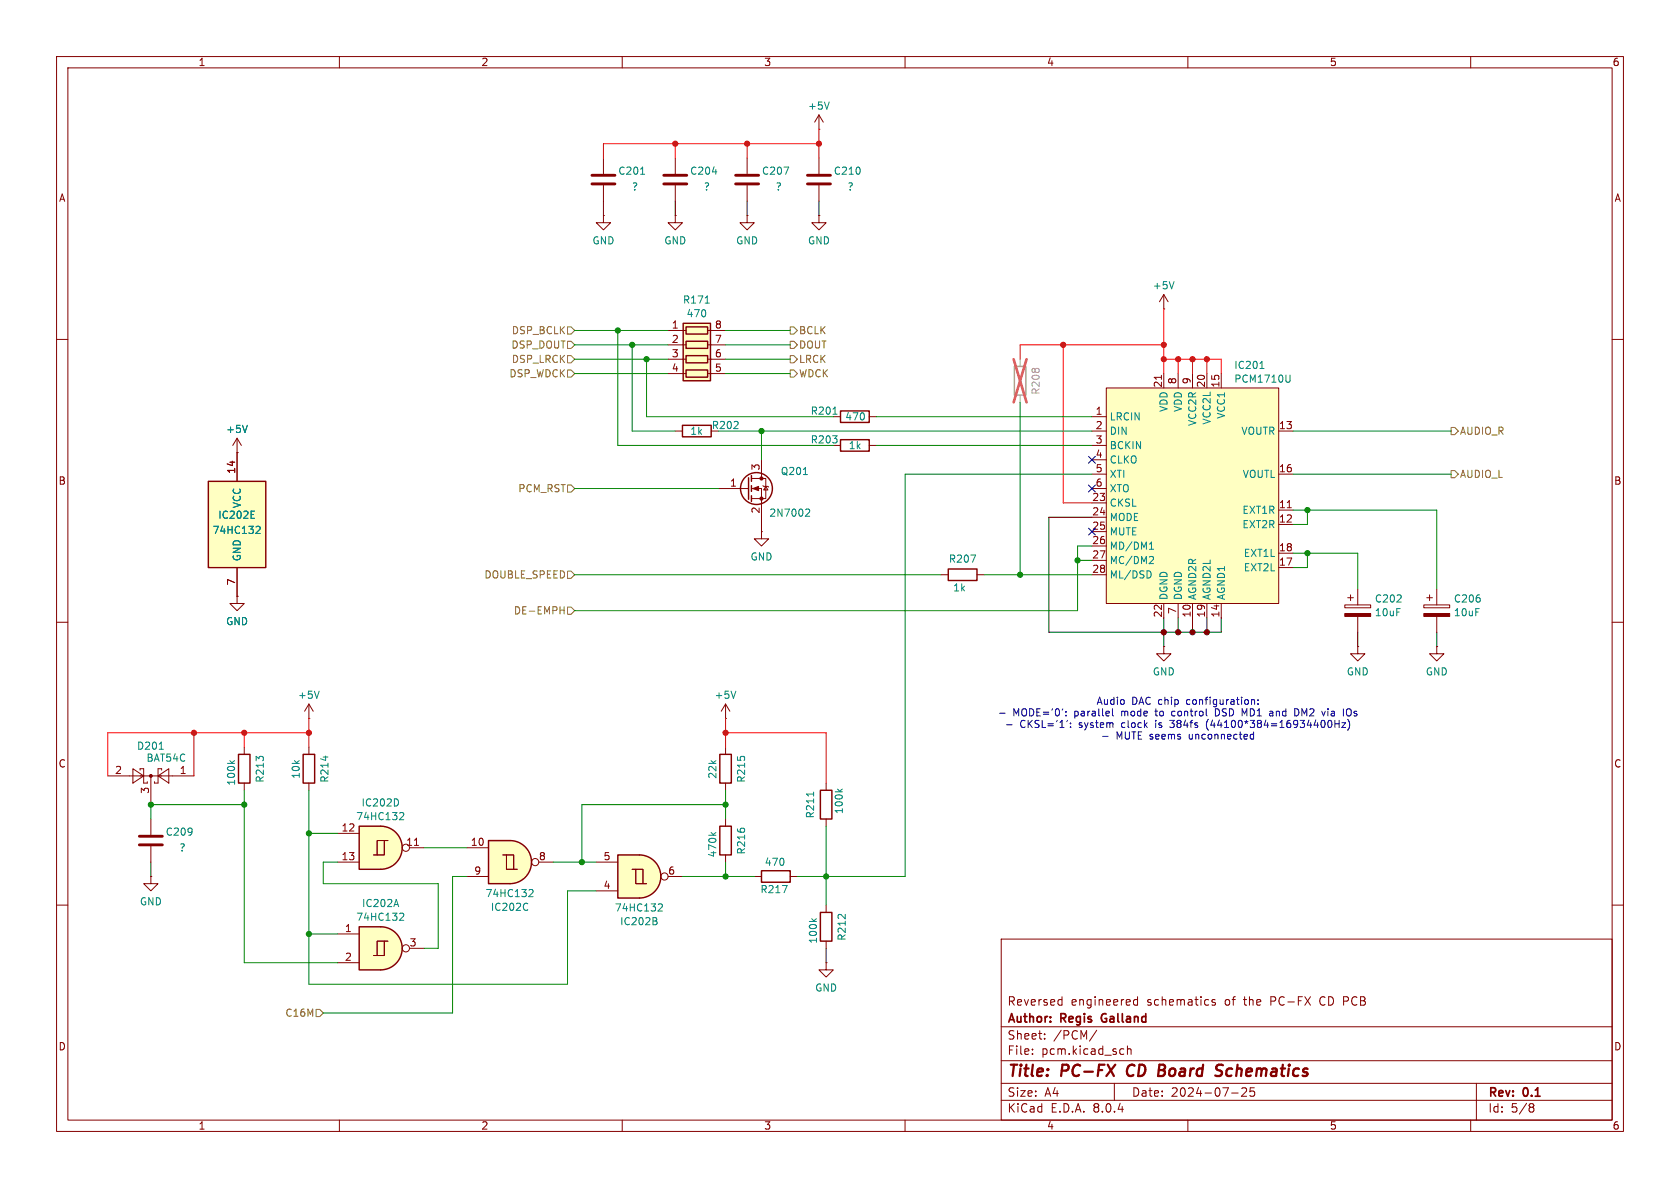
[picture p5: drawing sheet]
<svg xmlns="http://www.w3.org/2000/svg" width="297mm" height="210mm" viewBox="0 0 297 210" stroke-linecap="round" stroke-linejoin="round" font-family="sans-serif">
<g fill="none" stroke="#840000" stroke-width=".18">
<path d="M10 10h277v190h-277zM12 12h273v186h-273zM60 10v2M110 10v2M160 10v2M210 10v2M260 10v2M10 60h2M285 60h2M10 110h2M285 110h2M128.3 127h.1"/>
<path d="M128.3 124.5l-.8 1.2M128.3 124.5v2.5M128.3 124.5l.7 1.2M10 160h2M285 160h2M177 166h108v32h-108zM187.3 176.7l.4 .1M187.7 176.2v1.5M187.7 177.6l-.4 .1M201.1 176.8l-.4-.1-.3 .3v.4l.1 .2h.6M201.1 176.2v1.5M214.8 176.8l-.3-.1-.3 .2 .1 .2 .5 .2v.3h-.6"/>
<path d="M60 198v2M110 198v2M160 198v2M177 194.5h108M177 191.5h108M177 187.5h108M177 181.5h108M182.5 186.3v.1M182.5 185.5v.1M184.7 183.6v.1M184.7 182.8v.1M193.9 182.1l-1.3 2"/>
<path d="M197 191.5v3M198.2 185.4l.5 .1M198.7 186.3l-.5 .1M199.3 185.5l.2-.1 .4 .1 .1 .9M199.3 184.9v1.5M210 198v2M217.7 193.2h1.2M219.5 192.4l.6-.1 .2 .1 .1 .3-.9 1.1h.9M221.7 192.3h-.7v.7l.2-.1h.5l.1 .3-.1 .5-.2 .1-.5-.1M260 198v2M261 191.5v6.5M270.6 195.1h.3l.3 .3-.3 .3"/>
<path d="M270.6 195.7h.3M270.9 195.7l.2 .2 .1 .4-.3 .3h-.3"/>
</g>
<path d="M199.5 188.5a1.27 1.27 0 0 0 0 1.6M204.9 189.2h.6M205 188.2h.6M205.5 189.2l.3 .1M205.7 190.1l-1 .1M205.7 189.1l-.2 .1M215.3 189.2l.4 .1a.49 .49 0 0 1 .3 .5 .49 .49 0 0 1-.4 .4M215.5 188.2l.7 .1" fill="none" stroke="#840000" stroke-width=".4"/>
<path d="M194.8 179.4l-.1 .4 .1 .7" fill="none" stroke="#840000" stroke-width=".3"/>
<path d="M130.1 122.2l-.4 1.2" fill="none" stroke="#008484" stroke-width=".18"/>
<path d="M113 151.1a3.8 3.8 0 0 1 3.8 3.8 3.8 3.8 0 0 1-3.8 3.9z" fill="#ffffc2" stroke="#ffffc2" stroke-width=".18"/>
<path d="M109.2 151.1h3.8v7.7h-3.8z" fill="#ffffc2"/>
<g fill="none" stroke="#840000" stroke-width=".18">
<path d="M119.4 38.1v1.3h1.2l-1.2 1.2-1.3-1.2h1.3M119.4 38.1h.1M144.8 22.9h.1M144.8 20.3l-.8 1.3M144.8 20.3v2.6M144.8 20.3l.7 1.3M205.7 54.6h.1M205.7 52.1l-.7 1.2M205.7 52.1v2.5M205.7 52.1l.8 1.2M41.9 77.5l-.8 1.2M41.9 77.5v2.5"/>
<path d="M41.9 77.5l.8 1.2M119.4 76.2h1.2M147.3 73.7h1.3M147.3 78.7h1.3M153.7 73.7h1.2M153.7 78.7h1.2M41.9 80h.1M127 86.4h5.3M132.8 86.4h1.8v5M132.8 84.6h1.8M134.6 94v1.3h1.3l-1.3 1.2-1.3-1.2h1.3M134.6 94h.1"/>
<path d="M134.6 84.6h.8v3.5h-2.6M134.6 81.3v3.3M134.9 85.9l.1 .1h.8l.1 .1M135.4 86l.4 .6h-.8zM41.9 105.4v1.3h1.3l-1.3 1.3-1.3-1.3h1.3M41.9 105.4h.1M205.7 114.3v1.3h1.3l-1.3 1.2-1.2-1.2h1.2M205.7 114.3h.1M237.7 106.9h4.6v.5h-4.6zM238.3 105.7h1M238.8 105.2v1M240 114.3v1.3h1.3l-1.3 1.2-1.2-1.2h1.2"/>
<path d="M240 114.3h.1M240 104.1v2.8M240 109v2.8M251.7 106.9h4.6v.5h-4.6zM252.2 105.7h1M252.7 105.2v1M254 114.3v1.3h1.3l-1.3 1.2-1.3-1.2h1.3M254 114.3h.1M254 104.1v2.8M254 109v2.8M43.2 132.1v1.3M43.2 138.4v1.3"/>
<path d="M26.7 154.9v1.3h1.2l-1.2 1.3-1.3-1.3h1.3M26.7 154.9h.1M26.7 144.8v2.8M26.7 149.6v2.8M105.4 157.5h3.8M105.4 152.4h3.8M111.8 153.7h1.9v2.5h.6M112.4 153.7v2.5h1.3M118.1 154.9h2.5M146 170.2v1.3h1.3l-1.3 1.2-1.2-1.2h1.2M146 170.2h.1M146 160v1.3"/>
<path d="M146 166.4v1.2"/>
<circle cx="117.5" cy="154.9" r=".63"/>
</g>
<g fill="none" stroke="#840000" stroke-width=".25">
<path d="M120.6 75.2h5.1v2h-5.1zM148.6 72.6h5.1v2.1h-5.1zM148.6 77.7h5.1v2.1h-5.1zM132.3 84.5v3.8M132.8 84.1v1M132.8 85.9v1M132.8 87.6v1M42.2 133.4h2v5h-2zM109.2 151.1h3.8a3.8 3.8 0 0 1 3.8 3.8 3.8 3.8 0 0 1-3.8 3.9h-3.8zM145 161.3h2.1v5.1h-2.1z"/>
<circle cx="133.7" cy="86.4" r="2.82"/>
</g>
<path d="M146.6 18l-.4 1.3M207.6 49.8l-.5 1.3M43.7 75.2l-.4 1.3M147.3 73.2h.7M142 83.9h.8M142.6 90h.4l.1 .4-.7 .9h.7M40.6 134.5l.5 .4M41.5 134.5l-.5 .3M116.6 159.8h.4l.1 .3-.8 .9h.8M115.9 162.2l.2 .2-.2 .4 .3 .3-.1 .3-.2 .1M143.5 162.4l.5 .5M144.3 162.4l-.4 .4" fill="none" stroke="#008484" stroke-width=".18"/>
<path d="M24.6 147.8h4.1M24.6 149.4h4.1" fill="none" stroke="#840000" stroke-width=".51"/>
<g fill="#840000" stroke="#840000" stroke-width=".18">
<path d="M133.1 86.4l1-.4v.7z"/>
<path d="M237.7 108.5h4.6v.5h-4.6z"/>
<path d="M251.7 108.5h4.6v.5h-4.6z"/>
<circle cx="134.6" cy="88.1" r=".28"/>
<circle cx="134.6" cy="84.6" r=".28"/>
</g>
<path d="M195.6 68.6h30.5v38.1h-30.5z" fill="#ffffc2"/>
<g fill="none" stroke="#840000" stroke-width=".18">
<path d="M119.4 27.9v2.8M119.4 32.8v2.8M193 73.7h2.6M193 76.2h2.6M193 78.7h2.6M195.6 68.6h30.5v38.1h-30.5zM205.3 66.3v.8M205.7 66v2.6M208.3 66v2.6M210.8 66v2.6M213.4 66v2.6M215.9 66v2.6"/>
<path d="M226.1 76.2h2.5M193 83.8h2.6M193 88.9h2.6M193 91.4h2.6M193 94h2.6M193 96.5h2.6M193 99.1h2.6M193 81.3h2.6M193 86.4h2.6M226.1 90.2h2.5M226.1 92.7h2.5M226.1 83.8h2.5"/>
<path d="M226.1 97.8h2.5M227.6 89.8h.7M166.4 101.6h1.2M172.7 101.6h1.3M193 101.6h2.6M205.7 106.7v2.5M208.3 106.7v2.5M210.8 106.7v2.5M213.4 106.7v2.5M215.9 106.7v2.5M226.1 100.3h2.5M128.3 132.1v1.3"/>
<path d="M128.3 138.4v1.3M128.3 144.8v1.3M128.3 151.1v1.3"/>
</g>
<path d="M125.9 30.4h.8M222.7 65.1h.8M223 64.1l.1-.2v1.2M228.1 66.3v1l-.2 .2-.3 .1M171.6 98.1h.9l-.6 1.3M203.2 97.1h.7M203.3 96.1l.3-.3v1.3M203.4 98.4h.4l.1 .3-.8 .9h.8M203.3 101l.2 .5-.2 .6M125.7 147.2l.5 .4M126.6 147.2l-.5 .3" fill="none" stroke="#008484" stroke-width=".18"/>
<path d="M179.3 64.8h2.1v5.1h-2.1z" fill="none" stroke="#a1a1a1" stroke-width=".25"/>
<path d="M180.3 63.5v1.3M180.3 69.9v1.2" fill="none" stroke="#a1a1a1" stroke-width=".18"/>
<path d="M179.2 63.5l2.3 7.6M181.5 63.5l-2.3 7.6" fill="none" stroke="#e65255" stroke-width=".46"/>
<path d="M167.6 100.6h5.1v2h-5.1zM127.3 133.4h2v5h-2zM127.3 146.1h2v5h-2z" fill="none" stroke="#840000" stroke-width=".25"/>
<path d="M117.3 31h4.1M117.3 32.5h4.1" fill="none" stroke="#840000" stroke-width=".51"/>
<path d="M67.3 163.8a3.8 3.8 0 0 1 3.8 3.8 3.8 3.8 0 0 1-3.8 3.9z" fill="#ffffc2" stroke="#ffffc2" stroke-width=".18"/>
<path d="M63.5 163.8h3.8v7.7h-3.8z" fill="#ffffc2"/>
<g fill="none" stroke="#840000" stroke-width=".18">
<path d="M133.3 154.9h1.3M139.7 154.9h1.3M59.7 165.1h3.8M59.7 170.2h3.8M67.9 166.4h-1.2v2.5M68.6 166.4h-.7v2.5h-1.9M72.4 167.6h2.5"/>
<circle cx="71.8" cy="167.6" r=".63"/>
</g>
<path d="M134.6 153.9h5.1v2.1h-5.1zM63.5 163.8h3.8a3.8 3.8 0 0 1 3.8 3.8 3.8 3.8 0 0 1-3.8 3.9h-3.8z" fill="none" stroke="#840000" stroke-width=".25"/>
<path d="M70.1 159l.4 1.3M138.3 156.5h.9l-.6 1.3M70.8 161.4l.5 .1 .1 .3-.8 .9h.8" fill="none" stroke="#008484" stroke-width=".18"/>
<path d="M90.2 148.6a3.8 3.8 0 0 1 3.8 3.8 3.8 3.8 0 0 1-3.8 3.8z" fill="#ffffc2" stroke="#ffffc2" stroke-width=".18"/>
<path d="M86.4 148.6h3.8v7.6h-3.8z" fill="#ffffc2"/>
<g fill="none" stroke="#840000" stroke-width=".18">
<path d="M82.5 149.9h3.9M82.5 154.9h3.9M88.9 151.1h1.9v2.6h.6M89.5 151.1v2.6h1.3M95.2 152.4h2.6"/>
<circle cx="94.6" cy="152.4" r=".63"/>
</g>
<path d="M86.4 148.6h3.8a3.8 3.8 0 0 1 3.8 3.8 3.8 3.8 0 0 1-3.8 3.8h-3.8z" fill="none" stroke="#840000" stroke-width=".25"/>
<path d="M93.1 159.7l.2 .1M93.7 157.2l.4 .1 .1 .3-.7 .9h.7M93.3 160.8l-.2 .1" fill="none" stroke="#008484" stroke-width=".18"/>
<path d="M67.3 146.1a3.8 3.8 0 0 1 3.8 3.8 3.8 3.8 0 0 1-3.8 3.8z" fill="#ffffc2" stroke="#ffffc2" stroke-width=".18"/>
<path d="M63.5 146.1h3.8v7.6h-3.8z" fill="#ffffc2"/>
<g fill="none" stroke="#840000" stroke-width=".18">
<path d="M59.7 147.3h3.8M59.7 152.4h3.8M67.9 148.6h-1.2v2.5M68.6 148.6h-.7v2.5h-1.9M72.4 149.9h2.5M73.3 149.4h.7"/>
<circle cx="71.8" cy="149.9" r=".63"/>
</g>
<path d="M63.5 146.1h3.8a3.8 3.8 0 0 1 3.8 3.8 3.8 3.8 0 0 1-3.8 3.8h-3.8z" fill="none" stroke="#840000" stroke-width=".25"/>
<path d="M70.3 141.4l.1 .4-.1 .5M70.8 143.6l.5 .1 .1 .3-.8 .9h.8" fill="none" stroke="#008484" stroke-width=".18"/>
<path d="M120.8 57.2h4.8v10.1h-4.8z" fill="#ffffc2"/>
<path d="M120.8 57.2h4.8v10.1h-4.8zM121.3 57.8h3.8v1.3h-3.8zM121.3 60.3h3.8v1.3h-3.8zM121.3 62.9h3.8v1.2h-3.8zM121.3 65.4h3.8v1.3h-3.8zM53.6 133.4h2v5h-2zM145 139.7h2.1v5.1h-2.1z" fill="none" stroke="#840000" stroke-width=".25"/>
<g fill="none" stroke="#840000" stroke-width=".18">
<path d="M106.7 38.1v1.3h1.2l-1.2 1.2-1.3-1.2h1.3M106.7 38.1h.1M106.7 27.9v2.8M106.7 32.8v2.8M132.1 38.1v1.3h1.2l-1.2 1.2-1.3-1.2h1.3M132.1 38.1h.1M132.1 27.9v2.8M132.1 32.8v2.8M144.8 38.1v1.3h1.2l-1.2 1.2-1.3-1.2h1.3M144.8 38.1h.1M144.8 27.9v2.8M144.8 32.8v2.8"/>
<path d="M118.1 58.4h3.2M125.1 58.4h3.2M118.1 61h3.2M118.1 63.5h3.2M118.1 66h3.2M125.1 61h3.2M125.1 63.5h3.2M125.1 66h3.2M19 137.2h15.3M23.5 135.9l1.9 1.3-1.9 1.2zM24.8 136.1v-.2h.6v2.5h.6v-.2M26.7 137.2v5"/>
<path d="M27.9 137.2l1.9-1.3v2.5zM28.6 136.1v-.2h-.7v2.5h-.6v-.2M54.6 127h.1M54.6 124.5v2.5M54.6 132.1v1.3M54.6 138.4v1.3M54.6 124.5l-.8 1.2M54.6 124.5l.8 1.2M146 138.4v1.3M146 144.8v1.3"/>
</g>
<path d="M113.2 30.8h.8M138.6 29.5h.8l-.5 1.3M124.7 53.6h.7M28.2 132.5h.7M56.4 122.2l-.4 1.2M57.6 133.6v.8M148.1 139.5l.5 .5M148.9 139.5l-.5 .4M143.8 140v.7" fill="none" stroke="#008484" stroke-width=".18"/>
<path d="M104.6 31h4.1M104.6 32.5h4.1M130 31h4.1M130 32.5h4.1M142.7 31h4.1M142.7 32.5h4.1" fill="none" stroke="#840000" stroke-width=".51"/>
<circle cx="26.7" cy="137.2" r=".25" fill="#840000" stroke="#840000" stroke-width=".18"/>
<path d="M36.8 85.1h10.2v15.2h-10.2z" fill="#ffffc2"/>
<path d="M36.8 85.1h10.2v15.2h-10.2z" fill="none" stroke="#840000" stroke-width=".25"/>
<path d="M41.9 80h.1M41.9 80v5.1M41.9 105.4h.1M41.9 100.3v5.1" fill="none" stroke="#840000" stroke-width=".18"/>
<path d="M43.7 75.2l-.4 1.3M44.4 91.6h.6M44.4 90.4h.6M45.4 93l.5 .1 .1 .3-.8 .9h.8" fill="none" stroke="#008484" stroke-width=".18"/>
<g fill="none" stroke="#848400" stroke-width=".18">
<path d="M100.3 57.8h.7l.6 .6-.6 .7h-.7zM139.7 57.8h.6l.7 .6-.7 .7h-.6zM100.3 60.3h.7l.6 .7-.6 .6h-.7zM100.3 62.9h.7l.6 .6-.6 .6h-.7zM100.3 65.4h.7l.6 .6-.6 .7h-.7zM139.7 60.3h.6l.7 .7-.7 .6h-.6zM139.7 65.4h.6l.7 .6-.7 .7h-.6zM139.7 62.9h.6l.7 .6-.7 .6h-.6zM256.5 75.6h.7l.6 .6-.6 .6h-.7zM100.3 85.7h.7l.6 .7-.6 .6h-.7zM256.5 83.2h.7l.6 .6-.6 .7h-.7zM99 107.9h.7"/>
<path d="M99.7 107.3v1.2M100.3 101h.7l.6 .6-.6 .6h-.7zM100.3 107.3h.7l.6 .7-.6 .6h-.7zM55.9 178.4h.6l.6 .7-.6 .6h-.6z"/>
</g>
<g fill="none" stroke="#0000c2" stroke-width=".18">
<path d="M176.7 126.1h1M178 128.1h.9M188.4 126.4v.2M188.4 125.8v.1M188.7 127.3l-.1 .3M189.3 128.5v.1M189.3 127.8v.1M194.9 130.2h1M196.7 125.3v1.1l.2 .2M206.8 127.3h.8M206.8 128.5l.2 .1M207.3 125.8l-.2 .5 .3 .3"/>
<path d="M213.5 127.4a1.47 1.47 0 0 0 .1 1.7M213.6 127.2h.1M214.9 125.3v1.3l.5-.1M221.1 130.5l.2 .2 .3-.1M221.1 129.9h.1M221.3 123.7v.8M221.3 123.8l.1-.1h.3l.1 .8M221.6 129.4v1.3M222.4 124.4v.1M222.4 123.7v.2M224.6 125.7l.4 .1v.8M225 126l-.4 .1"/>
<path d="M225 126.5l-.4 .1M228.9 125.3a.64 .64 0 0 1 .7 .6 .64 .64 0 0 1-.7 .7M234.8 125.3v.1M234.8 125.7v.9M235.3 127.5l.2 .3-.2 .7M236 127.3v1.3M236 127.9h.7M236.7 127.3v1.3M237.2 127.8h.7l-.7 .8h.7M238.2 125.4l.1-.1a.43 .43 0 0 1 .6 .4M238.2 127.2a1.46 1.46 0 0 1 0 1.9M238.9 126.1a.42 .42 0 0 1-.2 .4 .42 .42 0 0 1-.5 0"/>
</g>
<g fill="none" stroke="#f00" stroke-width=".18">
<path d="M119.4 25.4v2.5M132.1 25.4v2.5M144.8 22.9v5M144.8 25.4h-38.1v2.5M205.7 54.6v11.4M188 61v27.9h5M205.7 61h-25.4v2.5M205.7 63.5h10.2v2.5M208.3 63.5v2.5M210.8 63.5v2.5M213.4 63.5v2.5M34.3 129.5v7.7"/>
<path d="M43.2 129.5v2.6M54.6 129.5h-35.6v7.7M54.6 127v5.1M128.3 129.5h17.7v8.9M128.3 127v5.1"/>
</g>
<g fill="none" stroke="#008400" stroke-width=".18">
<path d="M101.6 58.4h16.5M109.2 58.4v20.3h38.1M128.3 58.4h11.4M101.6 63.5h16.5M101.6 66h16.5M101.6 61h16.5M111.8 61v15.2h7.6M114.3 63.5v10.2h33M127 76.2h66M128.3 63.5h11.4M128.3 66h11.4M128.3 61h11.4"/>
<path d="M134.6 76.2v5.1M154.9 73.7h38.1M154.9 78.7h38.1M180.3 71.1v30.5M228.6 76.2h27.9M101.6 86.4h25.4M190.5 99.1h2.5M193 96.5h-2.5v11.5h-88.9M193 83.8h-33v71.1h-19M228.6 83.8h27.9M228.6 97.8h11.4v6.3M228.6 90.2h25.4v13.9"/>
<path d="M231.1 90.2v2.5h-2.5M231.1 97.8v2.5h-2.5M101.6 101.6h64.8M174 101.6h19M43.2 139.7v30.5h16.5M54.6 139.7v34.3h45.7v-16.5h5.1M128.3 139.7v5.1M43.2 142.2h-16.5v2.6M54.6 147.3h5.1M59.7 152.4h-2.6v3.8h20.4v11.4h-2.6M74.9 149.9h7.6M82.5 154.9h-2.5v24.2h-22.9"/>
<path d="M97.8 152.4h7.6M120.6 154.9h12.7M128.3 142.2h-25.4v10.2M128.3 152.4v2.5M146 146.1v13.9M54.6 165.1h5.1"/>
</g>
<g fill="none" stroke="#000" stroke-width=".18">
<path d="M106.7 35.6v2.5M119.4 35.6v2.5M132.1 35.6v2.5M144.8 35.6v2.5M134.6 91.4v2.6M193 91.4h-7.6v20.4h30.5v-2.6M205.7 109.2v5.1M208.3 109.2v2.6M210.8 109.2v2.6M213.4 109.2v2.6M240 111.8v2.5M254 111.8v2.5"/>
<path d="M26.7 152.4v2.5M146 167.6v2.6"/>
</g>
<path d="M192.4 80.7l1.2 1.2M192.4 93.4l1.2 1.2M192.4 85.8l1.2 1.2M193.6 80.7l-1.2 1.2M193.6 93.4l-1.2 1.2M193.6 85.8l-1.2 1.2" fill="none" stroke="#000084" stroke-width=".18"/>
<g fill="#008400" stroke="#008400" stroke-width=".18">
<circle cx="128.3" cy="154.9" r=".46"/>
<circle cx="128.3" cy="142.2" r=".46"/>
<circle cx="146" cy="154.9" r=".46"/>
<circle cx="102.9" cy="152.4" r=".46"/>
<circle cx="134.6" cy="76.2" r=".46"/>
<circle cx="231.1" cy="97.8" r=".46"/>
<circle cx="231.1" cy="90.2" r=".46"/>
<circle cx="54.6" cy="165.1" r=".46"/>
<circle cx="26.7" cy="142.2" r=".46"/>
<circle cx="43.2" cy="142.2" r=".46"/>
<circle cx="54.6" cy="147.3" r=".46"/>
<circle cx="180.3" cy="101.6" r=".46"/>
<circle cx="190.5" cy="99.1" r=".46"/>
<circle cx="109.2" cy="58.4" r=".46"/>
<circle cx="111.8" cy="61" r=".46"/>
<circle cx="114.3" cy="63.5" r=".46"/>
</g>
<g fill="#f00" stroke="#f00" stroke-width=".18">
<circle cx="128.3" cy="129.5" r=".46"/>
<circle cx="210.8" cy="63.5" r=".46"/>
<circle cx="208.3" cy="63.5" r=".46"/>
<circle cx="205.7" cy="63.5" r=".46"/>
<circle cx="188" cy="61" r=".46"/>
<circle cx="205.7" cy="61" r=".46"/>
<circle cx="213.4" cy="63.5" r=".46"/>
<circle cx="54.6" cy="129.5" r=".46"/>
<circle cx="34.3" cy="129.5" r=".46"/>
<circle cx="43.2" cy="129.5" r=".46"/>
<circle cx="144.8" cy="25.4" r=".46"/>
<circle cx="132.1" cy="25.4" r=".46"/>
<circle cx="119.4" cy="25.4" r=".46"/>
</g>
<g fill="#000" stroke="#000" stroke-width=".18">
<circle cx="205.7" cy="111.8" r=".46"/>
<circle cx="208.3" cy="111.8" r=".46"/>
<circle cx="210.8" cy="111.8" r=".46"/>
<circle cx="213.4" cy="111.8" r=".46"/>
</g>
<g font-size="2.8" fill="#840000">
<text x="178" y="190.9">Title:</text>
<text x="187.7" y="190.9">PC-FX</text>
<text x="200.1" y="190.9">CD</text>
<text x="206.4" y="190.9">Board</text>
<text x="217.4" y="190.9">Schematics</text>
</g>
<g font-size="2.1" fill="#840000">
<text x="178" y="178">Reversed</text>
<text x="189.3" y="178">engineered</text>
<text x="202.8" y="178">schematics</text>
<text x="216.7" y="178">of</text>
<text x="220.2" y="178">the</text>
<text x="225" y="178">PC-FX</text>
<text x="233.9" y="178">CD PCB</text>
<text x="178" y="184">Sheet:</text>
<text x="178" y="181.2">Author:</text>
<text x="186.2" y="184">/PCM/</text>
<text x="187.6" y="181.2">Regis</text>
<text x="195.4" y="181.2">Galland</text>
<text x="178" y="186.7">File:</text>
<text x="184.1" y="186.7">pcm.kicad_sch</text>
<text x="178" y="196.9">KiCad</text>
<text x="178" y="194.1">Size:</text>
<text x="184.7" y="194.1">A4</text>
<text x="185.7" y="196.9">E.D.A.</text>
<text x="193.3" y="196.9">8.0.4</text>
<text x="200" y="194.1">Date:</text>
<text x="207" y="194.1">2024-07-25</text>
<text x="263" y="194.3">Rev:</text>
<text x="263" y="196.9">Id:</text>
<text x="267.1" y="196.9">5/8</text>
<text x="269.4" y="194.3">0.1</text>
</g>
<g font-size="1.8" fill="#840000">
<text x="35" y="11.9">1</text>
<text x="85" y="11.9">2</text>
<text x="135" y="11.9">3</text>
<text x="185" y="11.9">4</text>
<text x="235" y="11.9">5</text>
<text x="285" y="11.9">6</text>
<text x="10.3" y="35.9">A</text>
<text x="285.3" y="35.9">A</text>
<text x="118.7" y="58.2">1</text>
<text x="126.3" y="58.2">8</text>
<text x="118.7" y="60.7">2</text>
<text x="118.7" y="63.2">3</text>
<text x="118.7" y="65.8">4</text>
<text x="126.3" y="65.8">5</text>
<text x="126.3" y="63.2">6</text>
<text x="126.3" y="60.7">7</text>
<text x="205.5" y="68.6" transform="rotate(-90 205.5 68.6)">21</text>
<text x="208" y="68" transform="rotate(-90 208 68)">8</text>
<text x="210.6" y="68" transform="rotate(-90 210.6 68)">9</text>
<text x="213.1" y="68.6" transform="rotate(-90 213.1 68.6)">20</text>
<text x="215.6" y="68.6" transform="rotate(-90 215.6 68.6)">15</text>
<text x="193.6" y="73.4">1</text>
<text x="193.6" y="75.9">2</text>
<text x="226" y="75.9">13</text>
<text x="41.7" y="83.9" transform="rotate(-90 41.7 83.9)">14</text>
<text x="134.4" y="83.3" transform="rotate(-90 134.4 83.3)">3</text>
<text x="193.6" y="78.5">3</text>
<text x="193.6" y="81">4</text>
<text x="193.6" y="83.6">5</text>
<text x="226" y="83.6">16</text>
<text x="10.3" y="85.9">B</text>
<text x="129" y="86.1">1</text>
<text x="193" y="88.6">23</text>
<text x="193.6" y="86.1">6</text>
<text x="226" y="89.9">11</text>
<text x="285.3" y="85.9">B</text>
<text x="134.4" y="90.9" transform="rotate(-90 134.4 90.9)">2</text>
<text x="193" y="91.2">24</text>
<text x="193" y="93.7">25</text>
<text x="226" y="92.5">12</text>
<text x="193" y="96.3">26</text>
<text x="193" y="98.8">27</text>
<text x="193" y="101.3">28</text>
<text x="226" y="100.1">17</text>
<text x="226" y="97.5">18</text>
<text x="41.7" y="103.6" transform="rotate(-90 41.7 103.6)">7</text>
<text x="205.5" y="109.3" transform="rotate(-90 205.5 109.3)">22</text>
<text x="208" y="108.7" transform="rotate(-90 208 108.7)">7</text>
<text x="210.6" y="109.3" transform="rotate(-90 210.6 109.3)">10</text>
<text x="213.1" y="109.3" transform="rotate(-90 213.1 109.3)">19</text>
<text x="215.6" y="109.3" transform="rotate(-90 215.6 109.3)">14</text>
<text x="10.3" y="135.9">C</text>
<text x="20.2" y="136.9">2</text>
<text x="31.7" y="136.9">1</text>
<text x="285.3" y="135.9">C</text>
<text x="26.4" y="140.4" transform="rotate(-90 26.4 140.4)">3</text>
<text x="60.3" y="147.1">12</text>
<text x="71.7" y="149.6">11</text>
<text x="83.1" y="149.6">10</text>
<text x="60.3" y="152.1">13</text>
<text x="83.7" y="154.7">9</text>
<text x="95.2" y="152.1">8</text>
<text x="106.6" y="152.1">5</text>
<text x="118" y="154.7">6</text>
<text x="106.6" y="157.2">4</text>
<text x="60.9" y="164.8">1</text>
<text x="72.3" y="167.4">3</text>
<text x="60.9" y="169.9">2</text>
<text x="10.3" y="185.9">D</text>
<text x="285.3" y="185.9">D</text>
<text x="35" y="199.9">1</text>
<text x="85" y="199.9">2</text>
<text x="135" y="199.9">3</text>
<text x="185" y="199.9">4</text>
<text x="235" y="199.9">5</text>
<text x="285" y="199.9">6</text>
</g>
<g font-size="1.8" fill="#008484">
<text x="142.7" y="19.6">+5V</text>
<text x="109.2" y="31.1">C201</text>
<text x="111.6" y="33.9">?</text>
<text x="121.9" y="31.1">C204</text>
<text x="124.3" y="33.9">?</text>
<text x="134.6" y="31.1">C207</text>
<text x="137" y="33.9">?</text>
<text x="147.3" y="31.1">C210</text>
<text x="149.7" y="33.9">?</text>
<text x="104.6" y="43.4">GND</text>
<text x="117.3" y="43.4">GND</text>
<text x="130" y="43.4">GND</text>
<text x="142.7" y="43.4">GND</text>
<text x="120.6" y="53.9">R171</text>
<text x="203.7" y="51.3">+5V</text>
<text x="121.3" y="56.3">470</text>
<text x="218.1" y="65.4">IC201</text>
<text x="218.1" y="67.9">PCM1710U</text>
<text x="39.9" y="76.7">+5V</text>
<text x="121.9" y="77.1">1k</text>
<text x="125.7" y="76">R202</text>
<text x="143.2" y="73.5">R201</text>
<text x="149.3" y="74.5">470</text>
<text x="196.1" y="74.5">LRCIN</text>
<text x="196.1" y="77.1">DIN</text>
<text x="206.6" y="72.9" transform="rotate(-90 206.6 72.9)">VDD</text>
<text x="209.1" y="72.9" transform="rotate(-90 209.1 72.9)">VDD</text>
<text x="211.7" y="75.4" transform="rotate(-90 211.7 75.4)">VCC2R</text>
<text x="214.2" y="75.2" transform="rotate(-90 214.2 75.2)">VCC2L</text>
<text x="216.8" y="74.1" transform="rotate(-90 216.8 74.1)">VCC1</text>
<text x="219.4" y="77.1">VOUTR</text>
<text x="143.2" y="78.6">R203</text>
<text x="149.9" y="79.6">1k</text>
<text x="196.1" y="79.6">BCKIN</text>
<text x="196.1" y="82.1">CLKO</text>
<text x="42.8" y="89.9" transform="rotate(-90 42.8 89.9)">VCC</text>
<text x="137.9" y="84.2">Q201</text>
<text x="196.1" y="89.8">CKSL</text>
<text x="196.1" y="84.7">XTI</text>
<text x="196.1" y="87.2">XTO</text>
<text x="219.6" y="84.7">VOUTL</text>
<text x="37.5" y="94.6">74HC132</text>
<text x="38.5" y="91.9">IC202E</text>
<text x="135.9" y="91.5">2N7002</text>
<text x="196.1" y="92.3">MODE</text>
<text x="196.1" y="94.8">MUTE</text>
<text x="219.5" y="91">EXT1R</text>
<text x="219.5" y="93.6">EXT2R</text>
<text x="42.8" y="99.3" transform="rotate(-90 42.8 99.3)">GND</text>
<text x="132.6" y="99.3">GND</text>
<text x="167.6" y="99.7">R207</text>
<text x="196.1" y="97.4">MD/DM1</text>
<text x="196.1" y="99.9">MC/DM2</text>
<text x="219.8" y="101.2">EXT2L</text>
<text x="219.8" y="98.7">EXT1L</text>
<text x="168.4" y="104.7">1k</text>
<text x="196.1" y="102.5">ML/DSD</text>
<text x="206.6" y="106.2" transform="rotate(-90 206.6 106.2)">DGND</text>
<text x="209.1" y="106.2" transform="rotate(-90 209.1 106.2)">DGND</text>
<text x="211.7" y="106.2" transform="rotate(-90 211.7 106.2)">AGND2R</text>
<text x="214.2" y="106.2" transform="rotate(-90 214.2 106.2)">AGND2L</text>
<text x="216.8" y="106.2" transform="rotate(-90 216.8 106.2)">AGND1</text>
<text x="243" y="106.7">C202</text>
<text x="256.9" y="106.7">C206</text>
<text x="39.9" y="110.7">GND</text>
<text x="243" y="109.1">10uF</text>
<text x="256.9" y="109.1">10uF</text>
<text x="203.7" y="119.6">GND</text>
<text x="238" y="119.6">GND</text>
<text x="252" y="119.6">GND</text>
<text x="52.6" y="123.7">+5V</text>
<text x="126.2" y="123.7">+5V</text>
<text x="24.1" y="132.7">D201</text>
<text x="25.8" y="134.8">BAT54C</text>
<text x="53.2" y="137.8" transform="rotate(-90 53.2 137.8)">10k</text>
<text x="126.8" y="137.8" transform="rotate(-90 126.8 137.8)">22k</text>
<text x="41.8" y="139" transform="rotate(-90 41.8 139)">100k</text>
<text x="46.8" y="138.5" transform="rotate(-90 46.8 138.5)">R213</text>
<text x="58.3" y="138.5" transform="rotate(-90 58.3 138.5)">R214</text>
<text x="63.8" y="142.8">IC202D</text>
<text x="131.9" y="138.5" transform="rotate(-90 131.9 138.5)">R215</text>
<text x="29.2" y="147.9">C209</text>
<text x="62.9" y="145.2">74HC132</text>
<text x="144.1" y="144.8" transform="rotate(-90 144.1 144.8)">R211</text>
<text x="149.2" y="144" transform="rotate(-90 149.2 144)">100k</text>
<text x="31.6" y="150.7">?</text>
<text x="126.8" y="151.7" transform="rotate(-90 126.8 151.7)">470k</text>
<text x="131.9" y="151.2" transform="rotate(-90 131.9 151.2)">R216</text>
<text x="135.1" y="153.3">470</text>
<text x="24.6" y="160.2">GND</text>
<text x="63.9" y="160.5">IC202A</text>
<text x="85.7" y="158.8">74HC132</text>
<text x="86.7" y="161.2">IC202C</text>
<text x="108.6" y="161.3">74HC132</text>
<text x="134.3" y="158.1">R217</text>
<text x="62.9" y="163">74HC132</text>
<text x="109.5" y="163.8">IC202B</text>
<text x="144.6" y="166.9" transform="rotate(-90 144.6 166.9)">100k</text>
<text x="149.7" y="166.4" transform="rotate(-90 149.7 166.4)">R212</text>
<text x="144" y="175.5">GND</text>
</g>
<g font-size="1.8" fill="#848400">
<text x="90.4" y="59.3">DSP_BCLK</text>
<text x="141.2" y="59.3">BCLK</text>
<text x="90.3" y="61.8">DSP_DOUT</text>
<text x="90.4" y="64.4">DSP_LRCK</text>
<text x="141.2" y="61.8">DOUT</text>
<text x="141.2" y="64.4">LRCK</text>
<text x="90" y="66.9">DSP_WDCK</text>
<text x="141.2" y="66.9">WDCK</text>
<text x="258" y="77.1">AUDIO_R</text>
<text x="91.5" y="87.2">PCM_RST</text>
<text x="258" y="84.7">AUDIO_L</text>
<text x="85.5" y="102.5">DOUBLE_SPEED</text>
<text x="90.7" y="108.8">DE-EMPH</text>
<text x="50.3" y="179.9">C16M</text>
</g>
<text font-size="1.8" fill="#a1a1a1" x="184" y="69.9" transform="rotate(-90 184 69.9)">R208</text>
<g font-size="1.8" fill="#0000c2">
<text x="193.8" y="124.8">Audio</text>
<text x="200.1" y="124.8">DAC chip</text>
<text x="210" y="124.8">configuration:</text>
<text x="179.1" y="126.8">MODE='0':</text>
<text x="180.3" y="128.9">CKSL='1':</text>
<text x="190" y="126.8">parallel</text>
<text x="190.8" y="128.9">system</text>
<text x="197.3" y="130.9">MUTE seems</text>
<text x="198.5" y="126.8">mode</text>
<text x="198.5" y="128.9">clock</text>
<text x="204.7" y="128.9">is</text>
<text x="204.8" y="126.8">to</text>
<text x="207.5" y="128.9">384fs</text>
<text x="207.8" y="126.8">control</text>
<text x="210.5" y="130.9">unconnected</text>
<text x="214.1" y="128.9">(44100*384=16934400Hz)</text>
<text x="215.7" y="126.8">DSD MD1</text>
<text x="225.7" y="126.8">and</text>
<text x="230.3" y="126.8">DM2</text>
<text x="235.4" y="126.8">via</text>
<text x="239.3" y="126.8">IOs</text>
</g>
</svg>
